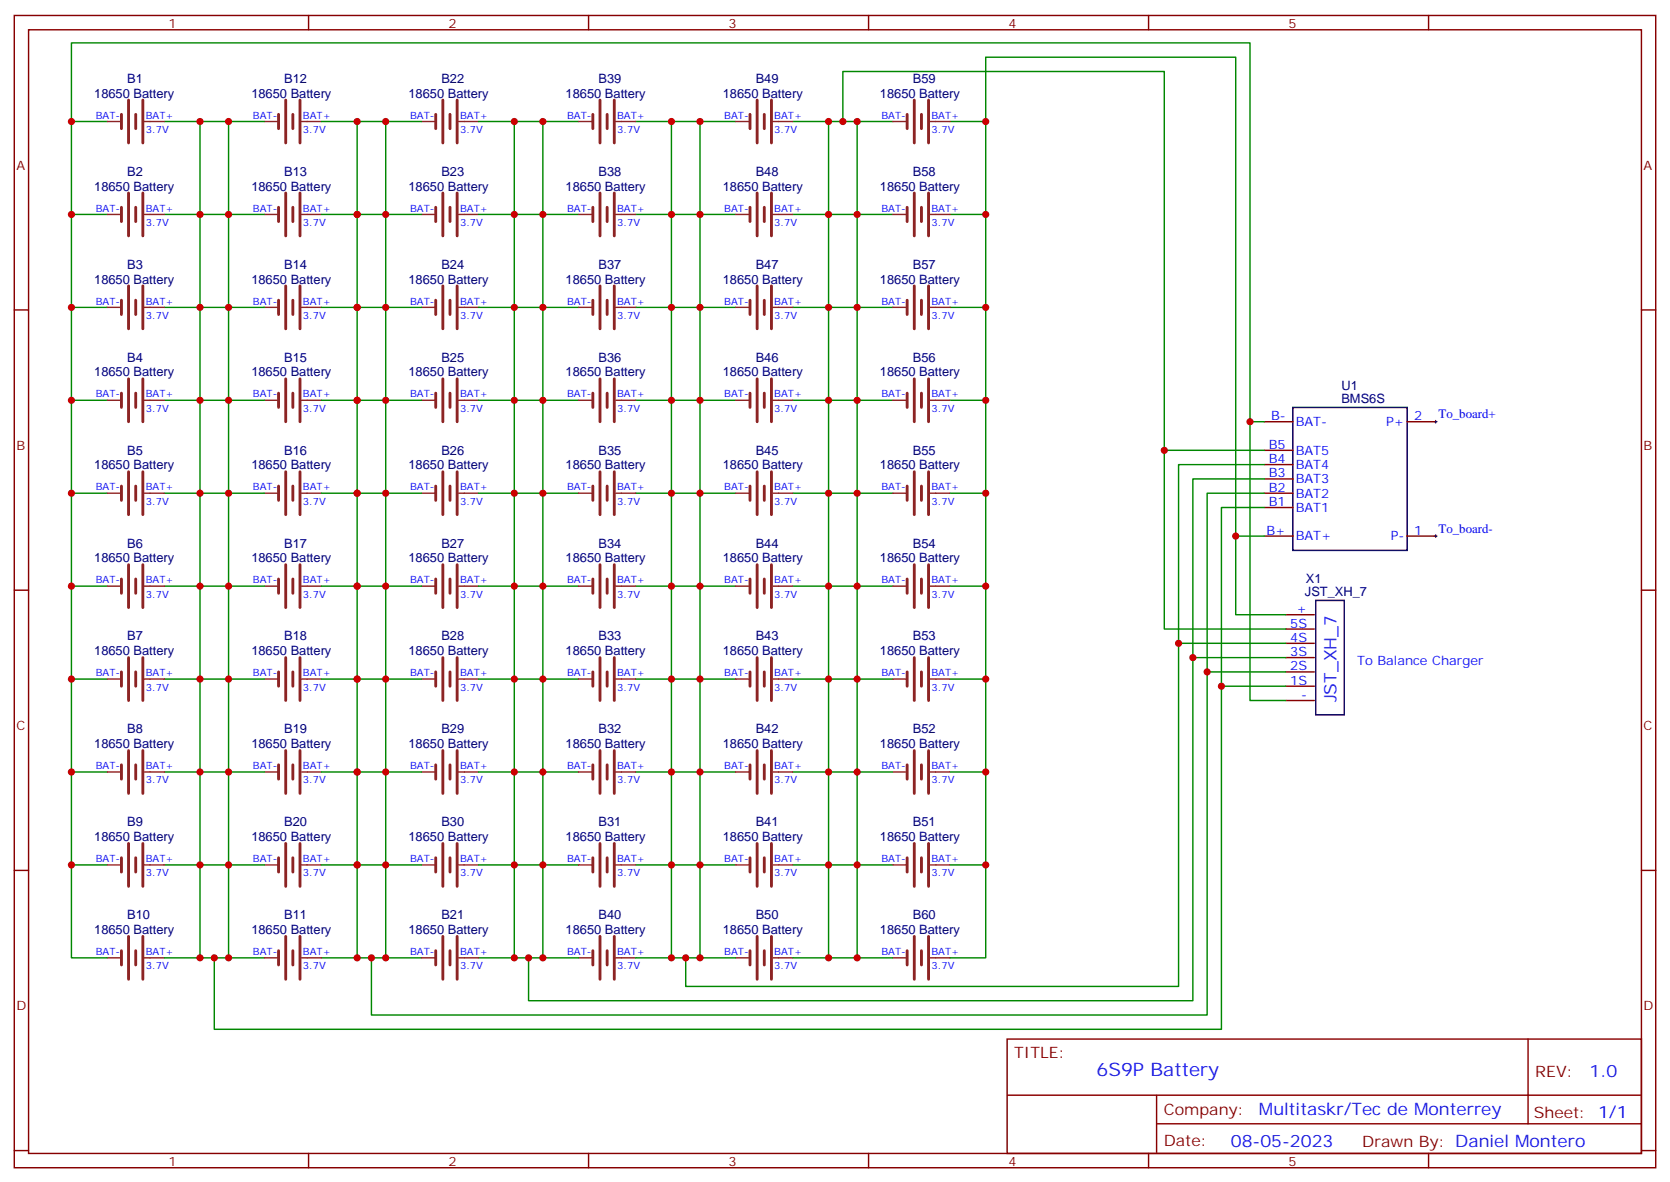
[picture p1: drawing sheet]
<svg xmlns="http://www.w3.org/2000/svg" width="412mm" height="292mm" viewBox="0 0 412 292" stroke-linecap="round" stroke-linejoin="round" font-family="sans-serif">
<g fill="none" stroke="#008700" stroke-width=".35">
<path d="M17.6 30v-19.4h291.1v93.5h3.5M26.5 30h-8.9v22.9h8.9M40.6 30h8.8v22.9h-8.8M49.4 30h7M65.3 30h-8.9v22.9h8.9M79.4 30h8.8v22.9h-8.8M88.2 30h7M104.1 30h-8.9v22.9h8.9M118.2 30h8.8v22.9h-8.8M127 30h7.1M142.9 30h-8.8v22.9h8.8M157 30h8.8v22.9h-8.8"/>
<path d="M165.8 30h7.1M181.7 30h-8.8v22.9h8.8M195.8 30h8.8v22.9h-8.8M204.6 30h7.1M208.1 30v-12.4h79.4v93.5h24.7M220.5 30h-8.8v22.9h8.8M234.6 30h8.8v22.9h-8.8M243.4 30v-15.9h61.8v118.2h7M17.6 52.9v22.9h8.9M243.4 52.9v22.9h-8.8M17.6 75.8v23h8.9M40.6 75.8h8.8v-22.9h7v22.9h8.9"/>
<path d="M79.4 75.8h8.8v-22.9h7v22.9h8.9M118.2 75.8h8.8v-22.9h7.1v22.9h8.8M157 75.8h8.8v-22.9h7.1v22.9h8.8M195.8 75.8h8.8v-22.9h7.1v22.9h8.8M243.4 75.8v23h-8.8M17.6 98.8v22.9h8.9M40.6 98.8h8.8v-23h7v23h8.9M79.4 98.8h8.8v-23h7v23h8.9M118.2 98.8h8.8v-23h7.1v23h8.8M157 98.8h8.8v-23h7.1v23h8.8M195.8 98.8h8.8v-23h7.1v23h8.8M243.4 98.8v22.9h-8.8"/>
<path d="M287.5 111.1v44.1h30M308.7 104.1v68.8h8.8M312.2 118.2h-17.6v128.7h-164.1v-10.5M312.2 114.7h-21.2v128.7h-121.7v-7M17.6 121.7v22.9h8.9M40.6 121.7h8.8v-22.9h7v22.9h8.9M79.4 121.7h8.8v-22.9h7v22.9h8.9M118.2 121.7h8.8v-22.9h7.1v22.9h8.8M157 121.7h8.8v-22.9h7.1v22.9h8.8M195.8 121.7h8.8v-22.9h7.1v22.9h8.8M243.4 121.7v22.9h-8.8M305.2 132.3v19.4h12.3"/>
<path d="M312.2 125.2h-10.6v128.8h-248.7v-17.6M312.2 121.7h-14.1v128.8h-206.4v-14.1M17.6 144.6v23h8.9M40.6 144.6h8.8v-22.9h7v22.9h8.9M79.4 144.6h8.8v-22.9h7v22.9h8.9M118.2 144.6h8.8v-22.9h7.1v22.9h8.8M157 144.6h8.8v-22.9h7.1v22.9h8.8M195.8 144.6h8.8v-22.9h7.1v22.9h8.8M243.4 144.6v23h-8.8M291 158.7h26.5M17.6 167.6v22.9h8.9M40.6 167.6h8.8v-23h7v23h8.9"/>
<path d="M79.4 167.6h8.8v-23h7v23h8.9M118.2 167.6h8.8v-23h7.1v23h8.8M157 167.6h8.8v-23h7.1v23h8.8M195.8 167.6h8.8v-23h7.1v23h8.8M243.4 167.6v22.9h-8.8M294.6 162.3h22.9M298.1 165.8h19.4M301.6 169.3h15.9M17.6 190.5v22.9h8.9M40.6 190.5h8.8v-22.9h7v22.9h8.9M79.4 190.5h8.8v-22.9h7v22.9h8.9M118.2 190.5h8.8v-22.9h7.1v22.9h8.8"/>
<path d="M157 190.5h8.8v-22.9h7.1v22.9h8.8M195.8 190.5h8.8v-22.9h7.1v22.9h8.8M243.4 190.5v22.9h-8.8M17.6 213.4v23h8.9M40.6 213.4h8.8v-22.9h7v22.9h8.9M79.4 213.4h8.8v-22.9h7v22.9h8.9M118.2 213.4h8.8v-22.9h7.1v22.9h8.8M157 213.4h8.8v-22.9h7.1v22.9h8.8M195.8 213.4h8.8v-22.9h7.1v22.9h8.8M243.4 213.4v23h-8.8M40.6 236.4h8.8v-23h7v23h8.9M49.4 236.4h7"/>
<path d="M79.4 236.4h8.8v-23h7v23h8.9M88.2 236.4h7M118.2 236.4h8.8v-23h7.1v23h8.8M127 236.4h7.1M157 236.4h8.8v-23h7.1v23h8.8M165.8 236.4h7.1M195.8 236.4h8.8v-23h7.1v23h8.8M204.6 236.4h7.1"/>
</g>
<g fill="none" stroke="#8c2424" stroke-width=".35">
<path d="M26.5 30h3.5M35.6 30h5M65.3 30h3.5M74.4 30h5M104.1 30h3.5M113.2 30h5M142.9 30h3.5M152 30h5M181.7 30h3.5M190.9 30h4.9M220.5 30h3.5M229.7 30h4.9"/>
<path d="M26.5 52.9h3.5M35.6 52.9h5M65.3 52.9h3.5M74.4 52.9h5M104.1 52.9h3.5M113.2 52.9h5M142.9 52.9h3.5M152 52.9h5M181.7 52.9h3.5M190.9 52.9h4.9M220.5 52.9h3.5M229.7 52.9h4.9"/>
<path d="M26.5 75.8h3.5M35.6 75.8h5M65.3 75.8h3.5M74.4 75.8h5M104.1 75.8h3.5M113.2 75.8h5M142.9 75.8h3.5M152 75.8h5M181.7 75.8h3.5M190.9 75.8h4.9M220.5 75.8h3.5M229.7 75.8h4.9"/>
<path d="M26.5 98.8h3.5M35.6 98.8h5M65.3 98.8h3.5M74.4 98.8h5M104.1 98.8h3.5M113.2 98.8h5M142.9 98.8h3.5M152 98.8h5M181.7 98.8h3.5M190.9 98.8h4.9M220.5 98.8h3.5M229.7 98.8h4.9"/>
<path d="M26.5 121.7h3.5M35.6 121.7h5M65.3 121.7h3.5M74.4 121.7h5M104.1 121.7h3.5M113.2 121.7h5M142.9 121.7h3.5M152 121.7h5M181.7 121.7h3.5M190.9 121.7h4.9M220.5 121.7h3.5M229.7 121.7h4.9"/>
<path d="M26.5 144.6h3.5M35.6 144.6h5M65.3 144.6h3.5M74.4 144.6h5M104.1 144.6h3.5M113.2 144.6h5M142.9 144.6h3.5M152 144.6h5M181.7 144.6h3.5M190.9 144.6h4.9M220.5 144.6h3.5M229.7 144.6h4.9"/>
<path d="M26.5 167.6h3.5M35.6 167.6h5M65.3 167.6h3.5M74.4 167.6h5M104.1 167.6h3.5M113.2 167.6h5M142.9 167.6h3.5M152 167.6h5M181.7 167.6h3.5M190.9 167.6h4.9M220.5 167.6h3.5M229.7 167.6h4.9"/>
<path d="M26.5 190.5h3.5M35.6 190.5h5M65.3 190.5h3.5M74.4 190.5h5M104.1 190.5h3.5M113.2 190.5h5M142.9 190.5h3.5M152 190.5h5M181.7 190.5h3.5M190.9 190.5h4.9M220.5 190.5h3.5M229.7 190.5h4.9"/>
<path d="M26.5 213.4h3.5M35.6 213.4h5M65.3 213.4h3.5M74.4 213.4h5M104.1 213.4h3.5M113.2 213.4h5M142.9 213.4h3.5M152 213.4h5M181.7 213.4h3.5M190.9 213.4h4.9M220.5 213.4h3.5M229.7 213.4h4.9"/>
<path d="M26.5 236.4h3.5M35.6 236.4h5M65.3 236.4h3.5M74.4 236.4h5M104.1 236.4h3.5M113.2 236.4h5M142.9 236.4h3.5M152 236.4h5M181.7 236.4h3.5M190.9 236.4h4.9M220.5 236.4h3.5M229.7 236.4h4.9"/>
</g>
<g fill="none" stroke="#8c2424" stroke-width=".71">
<path d="M30 28.2v3.6M31.7 24.7v10.6M33.5 28.2v3.6M35.3 24.7v10.6M68.8 28.2v3.6M70.6 24.7v10.6M72.3 28.2v3.6M74.1 24.7v10.6M107.6 28.2v3.6M109.4 24.7v10.6M111.1 28.2v3.6M112.9 24.7v10.6"/>
<path d="M146.4 28.2v3.6M148.2 24.7v10.6M149.9 28.2v3.6M151.7 24.7v10.6M185.2 28.2v3.6M187 24.7v10.6M188.7 28.2v3.6M190.5 24.7v10.6M224 28.2v3.6M225.8 24.7v10.6M227.5 28.2v3.6M229.3 24.7v10.6"/>
<path d="M30 51.2v3.5M31.7 47.6v10.6M33.5 51.2v3.5M35.3 47.6v10.6M68.8 51.2v3.5M70.6 47.6v10.6M72.3 51.2v3.5M74.1 47.6v10.6M107.6 51.2v3.5M109.4 47.6v10.6M111.1 51.2v3.5M112.9 47.6v10.6"/>
<path d="M146.4 51.2v3.5M148.2 47.6v10.6M149.9 51.2v3.5M151.7 47.6v10.6M185.2 51.2v3.5M187 47.6v10.6M188.7 51.2v3.5M190.5 47.6v10.6M224 51.2v3.5M225.8 47.6v10.6M227.5 51.2v3.5M229.3 47.6v10.6"/>
<path d="M30 74.1v3.5M31.7 70.6v10.5M33.5 74.1v3.5M35.3 70.6v10.5M68.8 74.1v3.5M70.6 70.6v10.5M72.3 74.1v3.5M74.1 70.6v10.5M107.6 74.1v3.5M109.4 70.6v10.5M111.1 74.1v3.5M112.9 70.6v10.5"/>
<path d="M146.4 74.1v3.5M148.2 70.6v10.5M149.9 74.1v3.5M151.7 70.6v10.5M185.2 74.1v3.5M187 70.6v10.5M188.7 74.1v3.5M190.5 70.6v10.5M224 74.1v3.5M225.8 70.6v10.5M227.5 74.1v3.5M229.3 70.6v10.5"/>
<path d="M30 97v3.5M31.7 93.5v10.6M33.5 97v3.5M35.3 93.5v10.6M68.8 97v3.5M70.6 93.5v10.6M72.3 97v3.5M74.1 93.5v10.6M107.6 97v3.5M109.4 93.5v10.6M111.1 97v3.5M112.9 93.5v10.6"/>
<path d="M146.4 97v3.5M148.2 93.5v10.6M149.9 97v3.5M151.7 93.5v10.6M185.2 97v3.5M187 93.5v10.6M188.7 97v3.5M190.5 93.5v10.6M224 97v3.5M225.8 93.5v10.6M227.5 97v3.5M229.3 93.5v10.6"/>
<path d="M30 119.9v3.6M31.7 116.4v10.6M33.5 119.9v3.6M35.3 116.4v10.6M68.8 119.9v3.6M70.6 116.4v10.6M72.3 119.9v3.6M74.1 116.4v10.6M107.6 119.9v3.6M109.4 116.4v10.6M111.1 119.9v3.6M112.9 116.4v10.6"/>
<path d="M146.4 119.9v3.6M148.2 116.4v10.6M149.9 119.9v3.6M151.7 116.4v10.6M185.2 119.9v3.6M187 116.4v10.6M188.7 119.9v3.6M190.5 116.4v10.6M224 119.9v3.6M225.8 116.4v10.6M227.5 119.9v3.6M229.3 116.4v10.6"/>
<path d="M31.7 139.3v10.6M35.3 139.3v10.6M70.6 139.3v10.6M74.1 139.3v10.6M109.4 139.3v10.6M112.9 139.3v10.6M148.2 139.3v10.6M151.7 139.3v10.6M187 139.3v10.6M190.5 139.3v10.6M225.8 139.3v10.6M229.3 139.3v10.6"/>
<path d="M30 142.9v3.5M33.5 142.9v3.5M68.8 142.9v3.5M72.3 142.9v3.5M107.6 142.9v3.5M111.1 142.9v3.5M146.4 142.9v3.5M149.9 142.9v3.5M185.2 142.9v3.5M188.7 142.9v3.5M224 142.9v3.5M227.5 142.9v3.5"/>
<path d="M30 165.8v3.5M31.7 162.3v10.6M33.5 165.8v3.5M35.3 162.3v10.6M68.8 165.8v3.5M70.6 162.3v10.6M72.3 165.8v3.5M74.1 162.3v10.6M107.6 165.8v3.5M109.4 162.3v10.6M111.1 165.8v3.5M112.9 162.3v10.6"/>
<path d="M146.4 165.8v3.5M148.2 162.3v10.6M149.9 165.8v3.5M151.7 162.3v10.6M185.2 165.8v3.5M187 162.3v10.6M188.7 165.8v3.5M190.5 162.3v10.6M224 165.8v3.5M225.8 162.3v10.6M227.5 165.8v3.5M229.3 162.3v10.6"/>
<path d="M30 188.7v3.6M31.7 185.2v10.6M33.5 188.7v3.6M35.3 185.2v10.6M68.8 188.7v3.6M70.6 185.2v10.6M72.3 188.7v3.6M74.1 185.2v10.6M107.6 188.7v3.6M109.4 185.2v10.6M111.1 188.7v3.6M112.9 185.2v10.6"/>
<path d="M146.4 188.7v3.6M148.2 185.2v10.6M149.9 188.7v3.6M151.7 185.2v10.6M185.2 188.7v3.6M187 185.2v10.6M188.7 188.7v3.6M190.5 185.2v10.6M224 188.7v3.6M225.8 185.2v10.6M227.5 188.7v3.6M229.3 185.2v10.6"/>
<path d="M30 211.7v3.5M31.7 208.1v10.6M33.5 211.7v3.5M35.3 208.1v10.6M68.8 211.7v3.5M70.6 208.1v10.6M72.3 211.7v3.5M74.1 208.1v10.6M107.6 211.7v3.5M109.4 208.1v10.6M111.1 211.7v3.5M112.9 208.1v10.6"/>
<path d="M146.4 211.7v3.5M148.2 208.1v10.6M149.9 211.7v3.5M151.7 208.1v10.6M185.2 211.7v3.5M187 208.1v10.6M188.7 211.7v3.5M190.5 208.1v10.6M224 211.7v3.5M225.8 208.1v10.6M227.5 211.7v3.5M229.3 208.1v10.6"/>
<path d="M30 234.6v3.5M31.7 231.1v10.6M33.5 234.6v3.5M35.3 231.1v10.6M68.8 234.6v3.5M70.6 231.1v10.6M72.3 234.6v3.5M74.1 231.1v10.6M107.6 234.6v3.5M109.4 231.1v10.6M111.1 234.6v3.5M112.9 231.1v10.6"/>
<path d="M146.4 234.6v3.5M148.2 231.1v10.6M149.9 234.6v3.5M151.7 231.1v10.6M185.2 234.6v3.5M187 231.1v10.6M188.7 234.6v3.5M190.5 231.1v10.6M224 234.6v3.5M225.8 231.1v10.6M227.5 234.6v3.5M229.3 231.1v10.6"/>
</g>
<g fill="none" stroke="#870000" stroke-width=".35">
<path d="M3.5 3.8h405.4v284.4h-405.4zM7.1 7.3h398.2v277.3h-398.2zM76.2 3.8v3.5M145.3 3.8v3.5M214.5 3.8v3.5M283.6 3.8v3.5M352.8 3.8v3.5M3.5 76.5h3.6M405.3 76.5h3.6M312.2 118.2h7.1M312.2 104.1h7.1M312.2 114.7h7.1"/>
<path d="M312.2 111.1h7.1M347.5 104.1h7M312.2 132.3h7.1M312.2 125.2h7.1M312.2 121.7h7.1M347.5 132.3h7M3.5 145.6h3.6M317.5 158.7h7.1M317.5 155.2h7.1M317.5 151.7h7.1M405.3 145.6h3.6M317.5 172.9h7.1"/>
<path d="M317.5 169.3h7.1M317.5 165.8h7.1M317.5 162.3h7.1M3.5 214.8h3.6M405.3 214.8h3.6M248.7 256.4h156.6v28.2h-156.6zM377.3 256.4v20.9M248.7 270.3h156.5M285.6 277.3h119.6M285.6 270.3v14.1M3.5 283.9h3.6M76.2 284.6v3.6"/>
<path d="M145.3 284.6v3.6M214.5 284.6v3.6M283.6 284.6v3.6M352.8 284.6v3.6M405.3 283.9h3.6"/>
</g>
<path d="M319.3 100.5h28.2v35.3h-28.2zM324.9 148.2h7.1v28.2h-7.1z" fill="none" stroke="#000" stroke-width=".35"/>
<path d="M354.2 104.1h.7M354.5 103.7v.7M354.2 132.3h.7M354.5 131.9v.7" fill="none" stroke="#000" stroke-width=".25"/>
<g fill="#c00">
<circle cx="49.4" cy="190.5" r=".88"/>
<circle cx="49.4" cy="167.6" r=".88"/>
<circle cx="49.4" cy="144.6" r=".88"/>
<circle cx="49.4" cy="121.7" r=".88"/>
<circle cx="49.4" cy="98.8" r=".88"/>
<circle cx="49.4" cy="75.8" r=".88"/>
<circle cx="49.4" cy="52.9" r=".88"/>
<circle cx="17.6" cy="190.5" r=".88"/>
<circle cx="17.6" cy="167.6" r=".88"/>
<circle cx="17.6" cy="144.6" r=".88"/>
<circle cx="17.6" cy="121.7" r=".88"/>
<circle cx="17.6" cy="98.8" r=".88"/>
<circle cx="17.6" cy="75.8" r=".88"/>
<circle cx="17.6" cy="52.9" r=".88"/>
<circle cx="17.6" cy="213.4" r=".88"/>
<circle cx="49.4" cy="213.4" r=".88"/>
<circle cx="88.2" cy="213.4" r=".88"/>
<circle cx="56.4" cy="213.4" r=".88"/>
<circle cx="56.4" cy="52.9" r=".88"/>
<circle cx="56.4" cy="75.8" r=".88"/>
<circle cx="56.4" cy="98.8" r=".88"/>
<circle cx="56.4" cy="121.7" r=".88"/>
<circle cx="56.4" cy="144.6" r=".88"/>
<circle cx="56.4" cy="167.6" r=".88"/>
<circle cx="56.4" cy="190.5" r=".88"/>
<circle cx="88.2" cy="52.9" r=".88"/>
<circle cx="88.2" cy="75.8" r=".88"/>
<circle cx="88.2" cy="98.8" r=".88"/>
<circle cx="88.2" cy="121.7" r=".88"/>
<circle cx="88.2" cy="144.6" r=".88"/>
<circle cx="88.2" cy="167.6" r=".88"/>
<circle cx="88.2" cy="190.5" r=".88"/>
<circle cx="127" cy="213.4" r=".88"/>
<circle cx="95.3" cy="213.4" r=".88"/>
<circle cx="95.3" cy="52.9" r=".88"/>
<circle cx="95.3" cy="75.8" r=".88"/>
<circle cx="95.3" cy="98.8" r=".88"/>
<circle cx="95.3" cy="121.7" r=".88"/>
<circle cx="95.3" cy="144.6" r=".88"/>
<circle cx="95.3" cy="167.6" r=".88"/>
<circle cx="95.3" cy="190.5" r=".88"/>
<circle cx="127" cy="52.9" r=".88"/>
<circle cx="127" cy="75.8" r=".88"/>
<circle cx="127" cy="98.8" r=".88"/>
<circle cx="127" cy="121.7" r=".88"/>
<circle cx="127" cy="144.6" r=".88"/>
<circle cx="127" cy="167.6" r=".88"/>
<circle cx="127" cy="190.5" r=".88"/>
<circle cx="165.8" cy="190.5" r=".88"/>
<circle cx="165.8" cy="167.6" r=".88"/>
<circle cx="165.8" cy="144.6" r=".88"/>
<circle cx="165.8" cy="121.7" r=".88"/>
<circle cx="165.8" cy="98.8" r=".88"/>
<circle cx="165.8" cy="75.8" r=".88"/>
<circle cx="165.8" cy="52.9" r=".88"/>
<circle cx="134.1" cy="190.5" r=".88"/>
<circle cx="134.1" cy="167.6" r=".88"/>
<circle cx="134.1" cy="144.6" r=".88"/>
<circle cx="134.1" cy="121.7" r=".88"/>
<circle cx="134.1" cy="98.8" r=".88"/>
<circle cx="134.1" cy="75.8" r=".88"/>
<circle cx="134.1" cy="52.9" r=".88"/>
<circle cx="134.1" cy="213.4" r=".88"/>
<circle cx="165.8" cy="213.4" r=".88"/>
<circle cx="204.6" cy="190.5" r=".88"/>
<circle cx="204.6" cy="167.6" r=".88"/>
<circle cx="204.6" cy="144.6" r=".88"/>
<circle cx="204.6" cy="121.7" r=".88"/>
<circle cx="204.6" cy="98.8" r=".88"/>
<circle cx="204.6" cy="75.8" r=".88"/>
<circle cx="204.6" cy="52.9" r=".88"/>
<circle cx="172.9" cy="190.5" r=".88"/>
<circle cx="172.9" cy="167.6" r=".88"/>
<circle cx="172.9" cy="144.6" r=".88"/>
<circle cx="172.9" cy="121.7" r=".88"/>
<circle cx="172.9" cy="98.8" r=".88"/>
<circle cx="172.9" cy="75.8" r=".88"/>
<circle cx="172.9" cy="52.9" r=".88"/>
<circle cx="172.9" cy="213.4" r=".88"/>
<circle cx="204.6" cy="213.4" r=".88"/>
<circle cx="243.4" cy="190.5" r=".88"/>
<circle cx="243.4" cy="167.6" r=".88"/>
<circle cx="243.4" cy="144.6" r=".88"/>
<circle cx="243.4" cy="121.7" r=".88"/>
<circle cx="243.4" cy="98.8" r=".88"/>
<circle cx="243.4" cy="75.8" r=".88"/>
<circle cx="243.4" cy="52.9" r=".88"/>
<circle cx="211.7" cy="190.5" r=".88"/>
<circle cx="211.7" cy="167.6" r=".88"/>
<circle cx="211.7" cy="144.6" r=".88"/>
<circle cx="211.7" cy="121.7" r=".88"/>
<circle cx="211.7" cy="98.8" r=".88"/>
<circle cx="211.7" cy="75.8" r=".88"/>
<circle cx="211.7" cy="52.9" r=".88"/>
<circle cx="211.7" cy="213.4" r=".88"/>
<circle cx="243.4" cy="213.4" r=".88"/>
<circle cx="49.4" cy="236.4" r=".88"/>
<circle cx="56.4" cy="236.4" r=".88"/>
<circle cx="88.2" cy="236.4" r=".88"/>
<circle cx="95.3" cy="236.4" r=".88"/>
<circle cx="127" cy="236.4" r=".88"/>
<circle cx="134.1" cy="236.4" r=".88"/>
<circle cx="165.8" cy="236.4" r=".88"/>
<circle cx="172.9" cy="236.4" r=".88"/>
<circle cx="204.6" cy="236.4" r=".88"/>
<circle cx="211.7" cy="236.4" r=".88"/>
<circle cx="88.2" cy="30" r=".88"/>
<circle cx="49.4" cy="30" r=".88"/>
<circle cx="56.4" cy="30" r=".88"/>
<circle cx="95.3" cy="30" r=".88"/>
<circle cx="127" cy="30" r=".88"/>
<circle cx="134.1" cy="30" r=".88"/>
<circle cx="165.8" cy="30" r=".88"/>
<circle cx="172.9" cy="30" r=".88"/>
<circle cx="204.6" cy="30" r=".88"/>
<circle cx="211.7" cy="30" r=".88"/>
<circle cx="17.6" cy="30" r=".88"/>
<circle cx="243.4" cy="30" r=".88"/>
<circle cx="308.7" cy="104.1" r=".88"/>
<circle cx="305.2" cy="132.3" r=".88"/>
<circle cx="52.9" cy="236.4" r=".88"/>
<circle cx="91.7" cy="236.4" r=".88"/>
<circle cx="130.5" cy="236.4" r=".88"/>
<circle cx="169.3" cy="236.4" r=".88"/>
<circle cx="208.1" cy="30" r=".88"/>
<circle cx="301.6" cy="169.3" r=".88"/>
<circle cx="298.1" cy="165.8" r=".88"/>
<circle cx="294.6" cy="162.3" r=".88"/>
<circle cx="291" cy="158.7" r=".88"/>
<circle cx="287.5" cy="111.1" r=".88"/>
</g>
<text font-size="4.6" fill="#00f" x="270.8" y="265.4">6S9P Battery</text>
<g font-size="4.2" fill="#00f">
<text x="330" y="173.3" transform="rotate(-90 330 173.3)">JST_XH_7</text>
<text x="392.5" y="265.7">1.0</text>
<text x="310.9" y="275.2">Multitaskr/Tec de Monterrey</text>
<text x="304" y="283">08-05-2023</text>
</g>
<g font-size="3.9" fill="#800">
<text x="250.5" y="261">TITLE:</text>
<text x="379.1" y="265.7">REV:</text>
<text x="287.4" y="275.2">Company:</text>
<text x="378.7" y="275.8">Sheet: 1/1</text>
<text x="287.4" y="282.9">Date:</text>
<text x="336.4" y="283">Drawn By: Daniel Montero</text>
</g>
<g font-size="3.2" fill="#800">
<text x="41.6" y="6.8">1</text>
<text x="110.8" y="6.8">2</text>
<text x="179.9" y="6.8">3</text>
<text x="249.1" y="6.8">4</text>
<text x="318.2" y="6.8">5</text>
<text x="4.1" y="41.9">A</text>
<text x="405.9" y="41.9">A</text>
<text x="4.1" y="111.1">B</text>
<text x="405.9" y="111.1">B</text>
<text x="4.1" y="180.2">C</text>
<text x="405.9" y="180.2">C</text>
<text x="4.1" y="249.4">D</text>
<text x="405.9" y="249.4">D</text>
<text x="41.6" y="287.6">1</text>
<text x="110.8" y="287.6">2</text>
<text x="179.9" y="287.6">3</text>
<text x="249.1" y="287.6">4</text>
<text x="318.2" y="287.6">5</text>
</g>
<g font-size="3.2" fill="#000080">
<text x="31.4" y="20.5">B1</text>
<text x="70.2" y="20.5">B12</text>
<text x="109" y="20.5">B22</text>
<text x="147.8" y="20.5">B39</text>
<text x="186.6" y="20.5">B49</text>
<text x="225.4" y="20.5">B59</text>
<text x="23.3" y="24.1">18650 Battery</text>
<text x="62.1" y="24.1">18650 Battery</text>
<text x="100.9" y="24.1">18650 Battery</text>
<text x="139.7" y="24.1">18650 Battery</text>
<text x="178.5" y="24.1">18650 Battery</text>
<text x="217.3" y="24.1">18650 Battery</text>
<text x="23.3" y="47">18650 Battery</text>
<text x="31.4" y="43.4">B2</text>
<text x="62.1" y="47">18650 Battery</text>
<text x="70.2" y="43.4">B13</text>
<text x="100.9" y="47">18650 Battery</text>
<text x="109" y="43.4">B23</text>
<text x="139.7" y="47">18650 Battery</text>
<text x="147.8" y="43.4">B38</text>
<text x="178.5" y="47">18650 Battery</text>
<text x="186.6" y="43.4">B48</text>
<text x="217.3" y="47">18650 Battery</text>
<text x="225.4" y="43.4">B58</text>
<text x="23.3" y="70">18650 Battery</text>
<text x="31.4" y="66.3">B3</text>
<text x="62.1" y="70">18650 Battery</text>
<text x="70.2" y="66.3">B14</text>
<text x="100.9" y="70">18650 Battery</text>
<text x="109" y="66.3">B24</text>
<text x="139.7" y="70">18650 Battery</text>
<text x="147.8" y="66.3">B37</text>
<text x="178.5" y="70">18650 Battery</text>
<text x="186.6" y="66.3">B47</text>
<text x="217.3" y="70">18650 Battery</text>
<text x="225.4" y="66.3">B57</text>
<text x="31.4" y="89.3">B4</text>
<text x="70.2" y="89.3">B15</text>
<text x="109" y="89.3">B25</text>
<text x="147.8" y="89.3">B36</text>
<text x="186.6" y="89.3">B46</text>
<text x="225.4" y="89.3">B56</text>
<text x="23.3" y="92.9">18650 Battery</text>
<text x="62.1" y="92.9">18650 Battery</text>
<text x="100.9" y="92.9">18650 Battery</text>
<text x="139.7" y="92.9">18650 Battery</text>
<text x="178.5" y="92.9">18650 Battery</text>
<text x="217.3" y="92.9">18650 Battery</text>
<text x="331.2" y="99.5">BMS6S</text>
<text x="331.2" y="96.3">U1</text>
<text x="31.4" y="112.2">B5</text>
<text x="70.2" y="112.2">B16</text>
<text x="109" y="112.2">B26</text>
<text x="147.8" y="112.2">B35</text>
<text x="186.6" y="112.2">B45</text>
<text x="225.4" y="112.2">B55</text>
<text x="23.3" y="115.8">18650 Battery</text>
<text x="62.1" y="115.8">18650 Battery</text>
<text x="100.9" y="115.8">18650 Battery</text>
<text x="139.7" y="115.8">18650 Battery</text>
<text x="178.5" y="115.8">18650 Battery</text>
<text x="217.3" y="115.8">18650 Battery</text>
<text x="31.4" y="135.1">B6</text>
<text x="70.2" y="135.1">B17</text>
<text x="109" y="135.1">B27</text>
<text x="147.8" y="135.1">B34</text>
<text x="186.6" y="135.1">B44</text>
<text x="225.4" y="135.1">B54</text>
<text x="23.3" y="138.8">18650 Battery</text>
<text x="62.1" y="138.8">18650 Battery</text>
<text x="100.9" y="138.8">18650 Battery</text>
<text x="139.7" y="138.8">18650 Battery</text>
<text x="178.5" y="138.8">18650 Battery</text>
<text x="217.3" y="138.8">18650 Battery</text>
<text x="322.5" y="143.9">X1</text>
<text x="322.2" y="147.1">JST_XH_7</text>
<text x="23.3" y="161.7">18650 Battery</text>
<text x="31.4" y="158.1">B7</text>
<text x="62.1" y="161.7">18650 Battery</text>
<text x="70.2" y="158.1">B18</text>
<text x="100.9" y="161.7">18650 Battery</text>
<text x="109" y="158.1">B28</text>
<text x="139.7" y="161.7">18650 Battery</text>
<text x="147.8" y="158.1">B33</text>
<text x="178.5" y="161.7">18650 Battery</text>
<text x="186.6" y="158.1">B43</text>
<text x="217.3" y="161.7">18650 Battery</text>
<text x="225.4" y="158.1">B53</text>
<text x="23.3" y="184.6">18650 Battery</text>
<text x="31.4" y="181">B8</text>
<text x="62.1" y="184.6">18650 Battery</text>
<text x="70.2" y="181">B19</text>
<text x="100.9" y="184.6">18650 Battery</text>
<text x="109" y="181">B29</text>
<text x="139.7" y="184.6">18650 Battery</text>
<text x="147.8" y="181">B32</text>
<text x="178.5" y="184.6">18650 Battery</text>
<text x="186.6" y="181">B42</text>
<text x="217.3" y="184.6">18650 Battery</text>
<text x="225.4" y="181">B52</text>
<text x="31.4" y="203.9">B9</text>
<text x="70.2" y="203.9">B20</text>
<text x="109" y="203.9">B30</text>
<text x="147.8" y="203.9">B31</text>
<text x="186.6" y="203.9">B41</text>
<text x="225.4" y="203.9">B51</text>
<text x="23.3" y="207.5">18650 Battery</text>
<text x="62.1" y="207.5">18650 Battery</text>
<text x="100.9" y="207.5">18650 Battery</text>
<text x="139.7" y="207.5">18650 Battery</text>
<text x="178.5" y="207.5">18650 Battery</text>
<text x="217.3" y="207.5">18650 Battery</text>
<text x="31.4" y="226.8">B10</text>
<text x="70.2" y="226.8">B11</text>
<text x="109" y="226.8">B21</text>
<text x="147.8" y="226.8">B40</text>
<text x="186.6" y="226.8">B50</text>
<text x="225.4" y="226.8">B60</text>
<text x="23.3" y="230.5">18650 Battery</text>
<text x="62.1" y="230.5">18650 Battery</text>
<text x="100.9" y="230.5">18650 Battery</text>
<text x="139.7" y="230.5">18650 Battery</text>
<text x="178.5" y="230.5">18650 Battery</text>
<text x="217.3" y="230.5">18650 Battery</text>
</g>
<g font-size="3.2" fill="#00f">
<text x="313.9" y="103.7">B-</text>
<text x="320" y="105.1">BAT-</text>
<text x="342.3" y="105.1">P+</text>
<text x="349.2" y="103.7">2</text>
<text x="355.2" y="103.2">To_board+</text>
<text x="313.3" y="110.8">B5</text>
<text x="320" y="112.2">BAT5</text>
<text x="313.3" y="117.8">B3</text>
<text x="313.3" y="114.3">B4</text>
<text x="320" y="119.2">BAT3</text>
<text x="320" y="115.7">BAT4</text>
<text x="313.3" y="124.9">B1</text>
<text x="313.3" y="121.4">B2</text>
<text x="320" y="122.8">BAT2</text>
<text x="312.7" y="131.9">B+</text>
<text x="320" y="126.3">BAT1</text>
<text x="349.2" y="131.9">1</text>
<text x="355.2" y="131.4">To_board-</text>
<text x="320" y="133.3">BAT+</text>
<text x="343.4" y="133.3">P-</text>
<text x="318.6" y="154.9">5S</text>
<text x="320.2" y="151.3">+</text>
<text x="318.6" y="161.9">3S</text>
<text x="318.6" y="158.4">4S</text>
<text x="318.6" y="165.5">2S</text>
<text x="335.1" y="164">To Balance Charger</text>
<text x="318.6" y="169">1S</text>
<text x="321.3" y="172.5">-</text>
</g>
<g font-size="2.5" fill="#00f">
<text x="23.6" y="29.3">BAT-</text>
<text x="36" y="29.3">BAT+</text>
<text x="62.4" y="29.3">BAT-</text>
<text x="74.8" y="29.3">BAT+</text>
<text x="101.2" y="29.3">BAT-</text>
<text x="113.6" y="29.3">BAT+</text>
<text x="140.1" y="29.3">BAT-</text>
<text x="152.4" y="29.3">BAT+</text>
<text x="178.9" y="29.3">BAT-</text>
<text x="191.2" y="29.3">BAT+</text>
<text x="217.7" y="29.3">BAT-</text>
<text x="230" y="29.3">BAT+</text>
<text x="36" y="32.8">3.7V</text>
<text x="74.8" y="32.8">3.7V</text>
<text x="113.6" y="32.8">3.7V</text>
<text x="152.4" y="32.8">3.7V</text>
<text x="191.2" y="32.8">3.7V</text>
<text x="230" y="32.8">3.7V</text>
<text x="23.6" y="52.2">BAT-</text>
<text x="36" y="52.2">BAT+</text>
<text x="62.4" y="52.2">BAT-</text>
<text x="74.8" y="52.2">BAT+</text>
<text x="101.2" y="52.2">BAT-</text>
<text x="113.6" y="52.2">BAT+</text>
<text x="140.1" y="52.2">BAT-</text>
<text x="152.4" y="52.2">BAT+</text>
<text x="178.9" y="52.2">BAT-</text>
<text x="191.2" y="52.2">BAT+</text>
<text x="217.7" y="52.2">BAT-</text>
<text x="230" y="52.2">BAT+</text>
<text x="36" y="55.7">3.7V</text>
<text x="74.8" y="55.7">3.7V</text>
<text x="113.6" y="55.7">3.7V</text>
<text x="152.4" y="55.7">3.7V</text>
<text x="191.2" y="55.7">3.7V</text>
<text x="230" y="55.7">3.7V</text>
<text x="23.6" y="75.1">BAT-</text>
<text x="36" y="75.1">BAT+</text>
<text x="62.4" y="75.1">BAT-</text>
<text x="74.8" y="75.1">BAT+</text>
<text x="101.2" y="75.1">BAT-</text>
<text x="113.6" y="75.1">BAT+</text>
<text x="140.1" y="75.1">BAT-</text>
<text x="152.4" y="75.1">BAT+</text>
<text x="178.9" y="75.1">BAT-</text>
<text x="191.2" y="75.1">BAT+</text>
<text x="217.7" y="75.1">BAT-</text>
<text x="230" y="75.1">BAT+</text>
<text x="36" y="78.7">3.7V</text>
<text x="74.8" y="78.7">3.7V</text>
<text x="113.6" y="78.7">3.7V</text>
<text x="152.4" y="78.7">3.7V</text>
<text x="191.2" y="78.7">3.7V</text>
<text x="230" y="78.7">3.7V</text>
<text x="23.6" y="98.1">BAT-</text>
<text x="36" y="98.1">BAT+</text>
<text x="36" y="101.6">3.7V</text>
<text x="62.4" y="98.1">BAT-</text>
<text x="74.8" y="98.1">BAT+</text>
<text x="74.8" y="101.6">3.7V</text>
<text x="101.2" y="98.1">BAT-</text>
<text x="113.6" y="98.1">BAT+</text>
<text x="113.6" y="101.6">3.7V</text>
<text x="140.1" y="98.1">BAT-</text>
<text x="152.4" y="98.1">BAT+</text>
<text x="152.4" y="101.6">3.7V</text>
<text x="178.9" y="98.1">BAT-</text>
<text x="191.2" y="98.1">BAT+</text>
<text x="191.2" y="101.6">3.7V</text>
<text x="217.7" y="98.1">BAT-</text>
<text x="230" y="98.1">BAT+</text>
<text x="230" y="101.6">3.7V</text>
<text x="23.6" y="121">BAT-</text>
<text x="36" y="121">BAT+</text>
<text x="36" y="124.5">3.7V</text>
<text x="62.4" y="121">BAT-</text>
<text x="74.8" y="121">BAT+</text>
<text x="74.8" y="124.5">3.7V</text>
<text x="101.2" y="121">BAT-</text>
<text x="113.6" y="121">BAT+</text>
<text x="113.6" y="124.5">3.7V</text>
<text x="140.1" y="121">BAT-</text>
<text x="152.4" y="121">BAT+</text>
<text x="152.4" y="124.5">3.7V</text>
<text x="178.9" y="121">BAT-</text>
<text x="191.2" y="121">BAT+</text>
<text x="191.2" y="124.5">3.7V</text>
<text x="217.7" y="121">BAT-</text>
<text x="230" y="121">BAT+</text>
<text x="230" y="124.5">3.7V</text>
<text x="23.6" y="143.9">BAT-</text>
<text x="36" y="143.9">BAT+</text>
<text x="62.4" y="143.9">BAT-</text>
<text x="74.8" y="143.9">BAT+</text>
<text x="101.2" y="143.9">BAT-</text>
<text x="113.6" y="143.9">BAT+</text>
<text x="140.1" y="143.9">BAT-</text>
<text x="152.4" y="143.9">BAT+</text>
<text x="178.9" y="143.9">BAT-</text>
<text x="191.2" y="143.9">BAT+</text>
<text x="217.7" y="143.9">BAT-</text>
<text x="230" y="143.9">BAT+</text>
<text x="36" y="147.5">3.7V</text>
<text x="74.8" y="147.5">3.7V</text>
<text x="113.6" y="147.5">3.7V</text>
<text x="152.4" y="147.5">3.7V</text>
<text x="191.2" y="147.5">3.7V</text>
<text x="230" y="147.5">3.7V</text>
<text x="23.6" y="166.9">BAT-</text>
<text x="36" y="166.9">BAT+</text>
<text x="62.4" y="166.9">BAT-</text>
<text x="74.8" y="166.9">BAT+</text>
<text x="101.2" y="166.9">BAT-</text>
<text x="113.6" y="166.9">BAT+</text>
<text x="140.1" y="166.9">BAT-</text>
<text x="152.4" y="166.9">BAT+</text>
<text x="178.9" y="166.9">BAT-</text>
<text x="191.2" y="166.9">BAT+</text>
<text x="217.7" y="166.9">BAT-</text>
<text x="230" y="166.9">BAT+</text>
<text x="36" y="170.4">3.7V</text>
<text x="74.8" y="170.4">3.7V</text>
<text x="113.6" y="170.4">3.7V</text>
<text x="152.4" y="170.4">3.7V</text>
<text x="191.2" y="170.4">3.7V</text>
<text x="230" y="170.4">3.7V</text>
<text x="23.6" y="189.8">BAT-</text>
<text x="36" y="189.8">BAT+</text>
<text x="62.4" y="189.8">BAT-</text>
<text x="74.8" y="189.8">BAT+</text>
<text x="101.2" y="189.8">BAT-</text>
<text x="113.6" y="189.8">BAT+</text>
<text x="140.1" y="189.8">BAT-</text>
<text x="152.4" y="189.8">BAT+</text>
<text x="178.9" y="189.8">BAT-</text>
<text x="191.2" y="189.8">BAT+</text>
<text x="217.7" y="189.8">BAT-</text>
<text x="230" y="189.8">BAT+</text>
<text x="36" y="193.3">3.7V</text>
<text x="74.8" y="193.3">3.7V</text>
<text x="113.6" y="193.3">3.7V</text>
<text x="152.4" y="193.3">3.7V</text>
<text x="191.2" y="193.3">3.7V</text>
<text x="230" y="193.3">3.7V</text>
<text x="23.6" y="212.7">BAT-</text>
<text x="36" y="212.7">BAT+</text>
<text x="62.4" y="212.7">BAT-</text>
<text x="74.8" y="212.7">BAT+</text>
<text x="101.2" y="212.7">BAT-</text>
<text x="113.6" y="212.7">BAT+</text>
<text x="140.1" y="212.7">BAT-</text>
<text x="152.4" y="212.7">BAT+</text>
<text x="178.9" y="212.7">BAT-</text>
<text x="191.2" y="212.7">BAT+</text>
<text x="217.7" y="212.7">BAT-</text>
<text x="230" y="212.7">BAT+</text>
<text x="36" y="216.3">3.7V</text>
<text x="74.8" y="216.3">3.7V</text>
<text x="113.6" y="216.3">3.7V</text>
<text x="152.4" y="216.3">3.7V</text>
<text x="191.2" y="216.3">3.7V</text>
<text x="230" y="216.3">3.7V</text>
<text x="23.6" y="235.7">BAT-</text>
<text x="36" y="235.7">BAT+</text>
<text x="36" y="239.2">3.7V</text>
<text x="62.4" y="235.7">BAT-</text>
<text x="74.8" y="235.7">BAT+</text>
<text x="74.8" y="239.2">3.7V</text>
<text x="101.2" y="235.7">BAT-</text>
<text x="113.6" y="235.7">BAT+</text>
<text x="113.6" y="239.2">3.7V</text>
<text x="140.1" y="235.7">BAT-</text>
<text x="152.4" y="235.7">BAT+</text>
<text x="152.4" y="239.2">3.7V</text>
<text x="178.9" y="235.7">BAT-</text>
<text x="191.2" y="235.7">BAT+</text>
<text x="191.2" y="239.2">3.7V</text>
<text x="217.7" y="235.7">BAT-</text>
<text x="230" y="235.7">BAT+</text>
<text x="230" y="239.2">3.7V</text>
</g>
</svg>
